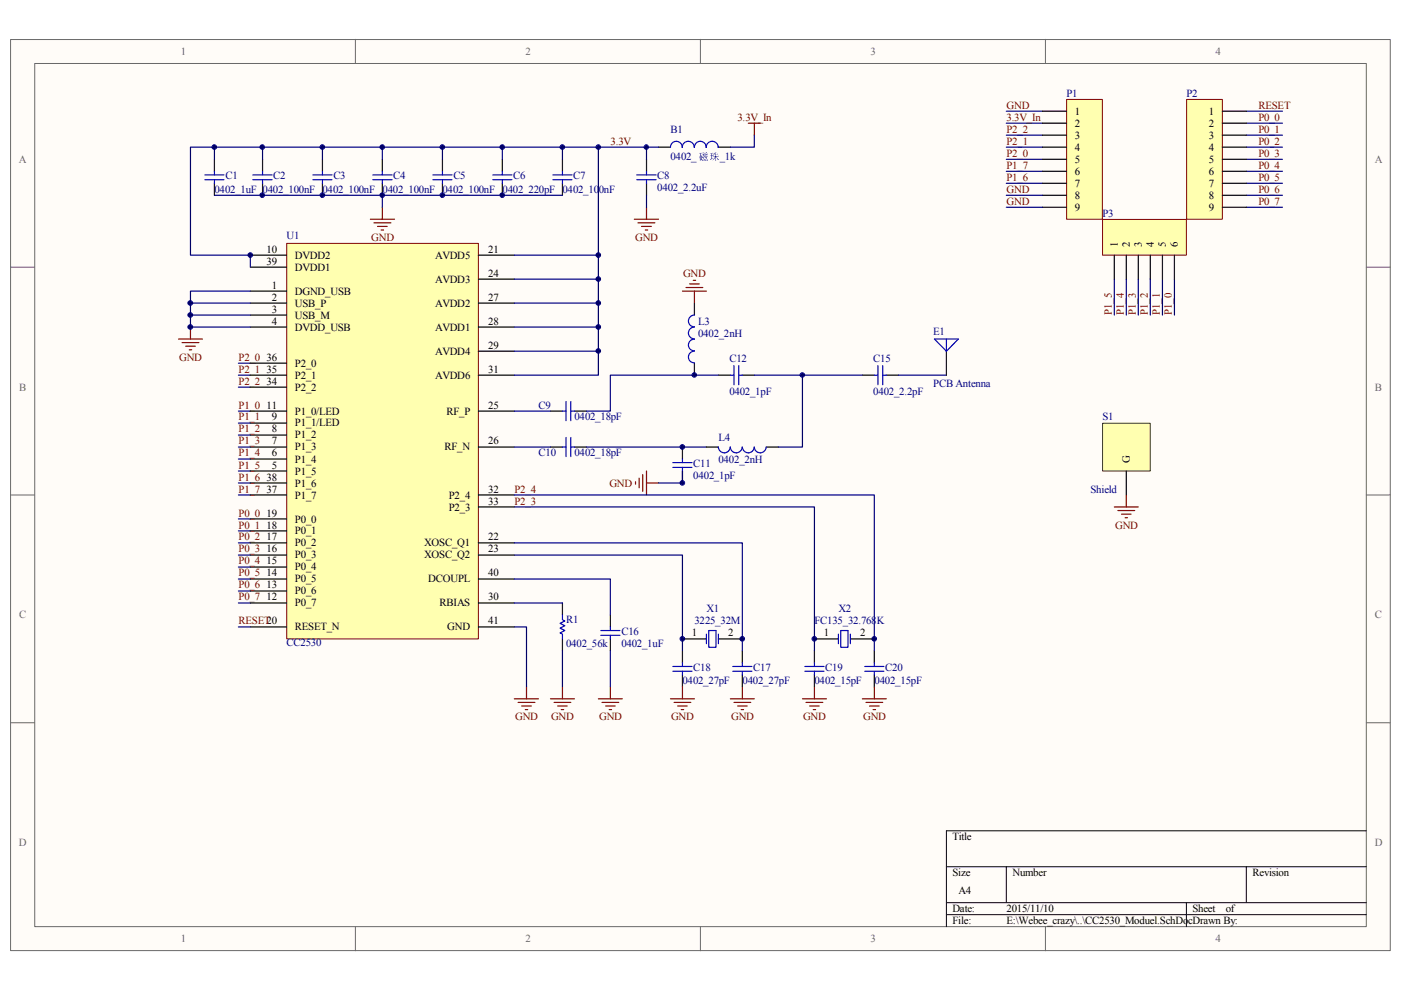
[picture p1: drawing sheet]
<svg xmlns="http://www.w3.org/2000/svg" width="297mm" height="210mm" viewBox="0 0 297 210" stroke-linecap="round" stroke-linejoin="round" font-family="sans-serif">
<path d="M2.3 8.4h292.5v193.1h-292.5z" fill="#fffcf8"/>
<path d="M2.2 8.4h292.6v193.1h-292.6z" fill="none" stroke="#696969" stroke-width=".21"/>
<path d="M7.4 13.5h282.3v183h-282.3z" fill="#fffcf8"/>
<g fill="none" stroke="#696969" stroke-width=".21">
<path d="M7.4 13.5h282.3v183h-282.3zM75.3 8.3v5.1M148.5 8.3v5.1M221.7 8.3v5.1M2.2 56.6h5.1M289.7 56.6h5.1M2.2 104.9h5.1M289.7 104.9h5.1M2.2 153.2h5.1M289.7 153.2h5.1M75.3 196.5v5.1M148.5 196.5v5.1"/>
<path d="M221.7 196.5v5.1"/>
</g>
<path d="M289.7 176.1h-89v20.4M200.7 183.8h89M200.7 191.4h89M200.7 193.9h89M213.4 183.8v7.6M251.5 191.4v5.1M264.2 183.8v7.6" fill="none" stroke="#000" stroke-width=".21"/>
<path d="M60.8 51.6h40.6v83.9h-40.6z" fill="#ffffb0"/>
<path d="M60.8 51.6h40.6v83.9h-40.6z" fill="none" stroke="#800000" stroke-width=".21"/>
<g fill="none" stroke="#000" stroke-width=".25">
<path d="M45.5 33.8v2.5M45.5 38.9v2.5M55.7 33.8v2.5M55.7 38.9v2.5M68.4 33.8v2.5M68.4 38.9v2.5M81.1 33.8v2.5M81.1 38.9v2.5M93.8 33.8v2.5M93.8 38.9v2.5M106.5 33.8v2.5M106.5 38.9v2.5"/>
<path d="M119.2 33.8v2.5M119.2 38.9v2.5M137.1 33.8v2.5M137.1 38.9v2.5M139.6 31.2h2.6M152.3 31.2h2.6M53.1 54.1h7.6M53.1 56.6h7.6M101.4 54.1h7.6M101.4 59.2h7.6M53.1 61.7h7.6M53.1 64.3h7.6"/>
<path d="M53.1 66.8h7.6M53.1 69.3h7.6M53.1 79.5h7.6M53.1 77h7.6M101.4 64.3h7.6M101.4 69.3h7.6M101.4 79.5h7.6M101.4 74.5h7.6M147.2 64.3v2.5M147.2 77v2.5M152.3 79.5h2.6M157.4 79.5h2.5"/>
<path d="M182.8 79.5h2.6M187.9 79.5h2.6M53.1 82.1h7.6M53.1 87.2h7.6M53.1 89.7h7.6M53.1 92.2h7.6M53.1 94.8h7.6M53.1 97.3h7.6M53.1 99.9h7.6M101.4 87.2h7.6M101.4 94.8h7.6M116.7 87.2h2.5"/>
<path d="M116.7 94.8h2.5M121.8 87.2h2.5M121.8 94.8h2.5M144.7 94.8v2.5M144.7 99.9v2.5M149.8 94.8h2.5M162.5 94.8h2.6M53.1 102.4h7.6M53.1 104.9h7.6M53.1 110h7.6M53.1 112.6h7.6M53.1 115.1h7.6"/>
<path d="M53.1 117.7h7.6M101.4 104.9h7.6M101.4 115.1h7.6M101.4 117.7h7.6M101.4 107.5h7.6M53.1 120.2h7.6M53.1 122.8h7.6M53.1 125.3h7.6M53.1 127.8h7.6M53.1 132.9h7.6M101.4 122.8h7.6M101.4 127.8h7.6"/>
<path d="M101.4 132.9h7.6M119.2 127.8v2.6M119.2 135.5v2.5M129.4 130.4v2.5M129.4 135.5v2.5M144.7 135.5h5.1M144.7 138v2.5M152.3 135.5h5.1M157.4 138v2.5M172.7 135.5h5.1M172.7 138v2.5M180.3 135.5h5.1"/>
<path d="M185.4 138v2.5M144.7 143.1v2.5M157.4 143.1v2.5M172.7 143.1v2.5M185.4 143.1v2.5"/>
</g>
<g fill="none" stroke="#00f" stroke-width=".25">
<path d="M43.4 38.1h4.1M43.4 37.1h4.1M45.5 36.3v.8M45.5 38.1v.8M53.6 38.1h4.1M53.6 37.1h4.1M55.7 36.3v.8M55.7 38.1v.8M66.3 38.1h4.1M66.3 37.1h4.1M68.4 36.3v.8M68.4 38.1v.8"/>
<path d="M79 38.1h4.1M79 37.1h4.1M81.1 36.3v.8M81.1 38.1v.8M91.8 38.1h4M91.8 37.1h4M93.8 36.3v.8M93.8 38.1v.8M104.5 38.1h4M104.5 37.1h4M106.5 36.3v.8M106.5 38.1v.8"/>
<path d="M117.2 38.1h4.1M117.2 37.1h4.1M119.2 36.3v.8M119.2 38.1v.8M135 38.1h4.1M135 37.1h4.1M137.1 36.3v.8M137.1 38.1v.8M147.2 31.2a1.27 1.27 0 0 0-1.3-1.2 1.27 1.27 0 0 0-1.3 1.2 1.25 1.25 0 0 0-1.2-1.2 1.25 1.25 0 0 0-1.2 1.2M152.3 31.2a1.27 1.27 0 0 0-1.3-1.2 1.27 1.27 0 0 0-1.3 1.2 1.25 1.25 0 0 0-1.2-1.2 1.25 1.25 0 0 0-1.3 1.2M147.2 74.5a1.23 1.23 0 0 0-1.2 1.2 1.23 1.23 0 0 0 1.2 1.2M147.2 71.9a1.23 1.23 0 0 0-1.2 1.3 1.23 1.23 0 0 0 1.2 1.2"/>
<path d="M147.2 69.3a1.26 1.26 0 0 0-1.2 1.3 1.23 1.23 0 0 0 1.2 1.2M147.2 66.8a1.25 1.25 0 0 0-1.2 1.3 1.25 1.25 0 0 0 1.2 1.2M154.9 79.5h.7M155.6 77.5v4.1M156.6 77.5v4.1M156.6 79.5h.8M185.4 79.5h.7M186.1 77.5v4.1M187.2 79.5h.7M187.2 77.5v4.1M119.2 87.2h.8M119.2 94.8h.8"/>
<path d="M120 85.1v4.1M120 92.8v4M121 85.1v4.1M121 92.8v4M121 87.2h.8M121 94.8h.8M142.7 98.1h4M142.7 99.1h4M144.7 97.3v.8M144.7 99.1v.8M152.3 94.8a1.27 1.27 0 0 0 1.3 1.2 1.27 1.27 0 0 0 1.3-1.2 1.27 1.27 0 0 0 1.2 1.2 1.27 1.27 0 0 0 1.3-1.2 1.27 1.27 0 0 0 1.3 1.2 1.27 1.27 0 0 0 1.2-1.2 1.25 1.25 0 0 0 1.3 1.2 1.25 1.25 0 0 0 1.2-1.2M119.2 130.4v1l.6 .3-1.1 .5 1.1 .5-1.1 .5 1.1 .5-1.1 .5 .5 .3v1"/>
<path d="M127.4 133.7h4M127.4 134.7h4M129.4 132.9v.8M129.4 134.7v.8M149.8 134.5v2M150.3 133.7h1.5v3.5h-1.5zM152.3 134.5v2M177.8 134.5v2M178.3 133.7h1.5v3.5h-1.5zM180.3 134.5v2M142.7 142.3h4M142.7 141.3h4"/>
<path d="M144.7 140.5v.8M144.7 142.3v.8M155.4 142.3h4M155.4 141.3h4M157.4 140.5v.8M157.4 142.3v.8M170.6 142.3h4.1M170.6 141.3h4.1M172.7 140.5v.8M172.7 142.3v.8M183.3 142.3h4.1M183.3 141.3h4.1"/>
<path d="M185.4 140.5v.8M185.4 142.3v.8"/>
</g>
<g fill="none" stroke="#000080" stroke-width=".25">
<path d="M45.5 31.2v2.6M55.7 31.2v2.6M68.4 31.2v2.6M81.1 31.2v2.6M93.8 31.2v2.6M106.5 31.2v2.6M119.2 31.2v2.6M126.9 31.2v22.9h-17.9M137.1 31.2v2.6M139.6 31.2h-99.2v22.9h12.7v2.5M159.9 28.7v2.5h-5M213.4 23.6h7.6"/>
<path d="M213.4 26.1h7.6M213.4 28.7h7.6M213.4 31.2h7.6M213.4 33.8h7.6M213.4 36.3h7.6M213.4 38.9h7.6M264.2 23.6h7.7M264.2 26.1h7.7M264.2 28.7h7.7M264.2 31.2h7.7M264.2 33.8h7.7M264.2 36.3h7.7"/>
<path d="M264.2 38.9h7.7M45.5 41.4h73.7M81.1 41.4v2.5M109 59.2h17.9v20.3h-17.9M126.9 54.1v5.1M137.1 41.4v2.5M236.3 59.2v7.6M238.8 59.2v7.6M241.3 59.2v7.6M243.9 59.2v7.6M246.5 59.2v7.6M249 59.2v7.6"/>
<path d="M264.2 41.4h7.7M264.2 43.9h7.7M40.4 64.3h12.7M40.4 66.8h12.7M50.5 79.5h2.6M50.5 77h2.6M53.1 61.7h-12.7v7.6h12.7M109 64.3h17.9M109 74.5h17.9M109 69.3h17.9M152.3 79.5h-22.9v7.7h-5.1M159.9 79.5h10.2v15.3h-5"/>
<path d="M170.1 79.5h12.7M190.5 79.5h10.2M50.5 87.2h2.6M50.5 94.8h2.6M50.5 82.1h2.6M50.5 89.7h2.6M50.5 92.2h2.6M50.5 97.3h2.6M50.5 99.9h2.6M109 87.2h7.7M109 94.8h7.7M124.3 94.8h25.5"/>
<path d="M144.7 99.9v2.5h-5.1M50.5 102.4h2.6M50.5 110h2.6M50.5 112.6h2.6M50.5 115.1h2.6M50.5 117.7h2.6M50.5 104.9h2.6M109 117.7h35.7v20.3M109 115.1h48.4v22.9M109 107.5h63.7v30.5M109 104.9h76.4v33.1M50.5 120.2h2.6"/>
<path d="M50.5 122.8h2.6M50.5 125.3h2.6M50.5 127.8h2.6M50.5 132.9h2.6M109 132.9h2.6v12.7M109 122.8h20.4v7.6M109 127.8h10.2M119.2 138v7.6M129.4 138v7.6"/>
</g>
<g fill="none" stroke="#800000" stroke-width=".25">
<path d="M158.7 26.1h2.5M159.9 26.1v2.6M78.5 46.5h5.1M79.3 47.2h3.6M80 48h2.1M80.8 48.8h.5M81.1 43.9v2.6M134.5 46.5h5.1M135.3 47.2h3.5M136 48h2.1M136.8 48.8h.5M137.1 43.9v2.6"/>
<path d="M147 59.4h.5M37.8 71.9h5.1M38.6 72.6h3.6M39.4 73.4h2M40.1 74.2h.5M40.4 69.3v2.6M144.7 61.7h5.1M145.5 61h3.5M146.2 60.2h2M147.2 61.7v2.6M137.1 99.9v5M134.7 102.2v.5"/>
<path d="M135.5 101.4v2M136.3 100.6v3.6M137.1 102.4h2.5M109 148.2h5.2M109.9 148.9h3.5M110.6 149.7h2M111.4 150.5h.5M111.6 145.6v2.6M116.7 148.2h5.1M117.5 148.9h3.5M118.2 149.7h2.1M119 150.5h.5"/>
<path d="M119.2 145.6v2.6M126.9 148.2h5M127.6 148.9h3.6M128.4 149.7h2M129.2 150.5h.5M129.4 145.6v2.6M142.2 148.2h5M142.9 148.9h3.6M143.7 149.7h2M144.4 150.5h.5M144.7 145.6v2.6M154.9 148.2h5"/>
<path d="M155.6 148.9h3.6M156.4 149.7h2M157.1 150.5h.5M157.4 145.6v2.6M170.1 148.2h5.1M170.9 148.9h3.6M171.7 149.7h2M172.4 150.5h.5M172.7 145.6v2.6M182.8 148.2h5.1M183.6 148.9h3.6M184.4 149.7h2"/>
<path d="M185.1 150.5h.5M185.4 145.6v2.6"/>
</g>
<path d="M226.2 21.1h7.5v25.4h-7.5z" fill="#ffffb0"/>
<path d="M226.1 21.1h7.6v25.4h-7.6z" fill="none" stroke="#800000" stroke-width=".21"/>
<path d="M221 23.6h5.1M221 26.1h5.1M221 28.7h5.1M221 31.2h5.1M221 33.8h5.1M221 36.3h5.1M221 38.9h5.1M221 41.4h5.1M221 43.9h5.1" fill="none" stroke="#000" stroke-width=".25"/>
<path d="M233.8 46.6h17.7v7.5h-17.7z" fill="#ffffb0"/>
<path d="M233.8 46.5h17.7v7.6h-17.7z" fill="none" stroke="#800000" stroke-width=".21"/>
<path d="M236.3 54.1v5.1M238.8 54.1v5.1M241.3 54.1v5.1M243.9 54.1v5.1M246.5 54.1v5.1M249 54.1v5.1" fill="none" stroke="#000" stroke-width=".25"/>
<path d="M251.6 21.1h7.6v25.4h-7.6z" fill="#ffffb0"/>
<path d="M251.6 21.1h7.6v25.4h-7.6z" fill="none" stroke="#800000" stroke-width=".21"/>
<path d="M259.2 23.6h5M259.2 26.1h5M259.2 28.7h5M259.2 31.2h5M259.2 33.8h5M259.2 36.3h5M259.2 38.9h5M259.2 41.4h5M259.2 43.9h5" fill="none" stroke="#000" stroke-width=".25"/>
<path d="M213.4 41.4h7.6M213.4 43.9h7.6" fill="none" stroke="#000080" stroke-width=".25"/>
<path d="M233.8 89.8h10.1v10.1h-10.1z" fill="#ffffb0"/>
<path d="M233.8 89.7h10.1v10.2h-10.1z" fill="none" stroke="#482904" stroke-width=".21"/>
<path d="M200.7 74.5v5M238.8 99.9v5" fill="none" stroke="#000" stroke-width=".25"/>
<path d="M236.3 107.5h5M237 108.2h3.6M237.8 109h2M238.5 109.8h.6M238.8 104.9v2.6" fill="none" stroke="#800000" stroke-width=".25"/>
<path d="M198.1 71.9h5.1l-2.5 2.6zM200.7 71.9v2.6" fill="none" stroke="#00f" stroke-width=".25"/>
<circle cx="40.4" cy="69.3" r=".49" fill="#000080"/>
<circle cx="40.4" cy="69.3" r=".49" fill="none" stroke="#000080" stroke-width=".21"/>
<circle cx="40.4" cy="66.8" r=".49" fill="#000080"/>
<circle cx="40.4" cy="66.8" r=".49" fill="none" stroke="#000080" stroke-width=".21"/>
<circle cx="40.4" cy="64.2" r=".49" fill="#000080"/>
<circle cx="40.4" cy="64.2" r=".49" fill="none" stroke="#000080" stroke-width=".21"/>
<circle cx="45.4" cy="31.2" r=".49" fill="#000080"/>
<circle cx="45.4" cy="31.2" r=".49" fill="none" stroke="#000080" stroke-width=".21"/>
<circle cx="53.1" cy="54.1" r=".49" fill="#000080"/>
<circle cx="53.1" cy="54.1" r=".49" fill="none" stroke="#000080" stroke-width=".21"/>
<circle cx="55.6" cy="41.4" r=".48" fill="#000080"/>
<circle cx="55.6" cy="41.4" r=".48" fill="none" stroke="#000080" stroke-width=".21"/>
<circle cx="55.6" cy="31.2" r=".48" fill="#000080"/>
<circle cx="55.6" cy="31.2" r=".48" fill="none" stroke="#000080" stroke-width=".21"/>
<circle cx="68.3" cy="41.4" r=".49" fill="#000080"/>
<circle cx="68.3" cy="41.4" r=".49" fill="none" stroke="#000080" stroke-width=".21"/>
<circle cx="68.3" cy="31.2" r=".49" fill="#000080"/>
<circle cx="68.3" cy="31.2" r=".49" fill="none" stroke="#000080" stroke-width=".21"/>
<circle cx="81" cy="41.4" r=".48" fill="#000080"/>
<circle cx="81" cy="41.4" r=".48" fill="none" stroke="#000080" stroke-width=".21"/>
<circle cx="81" cy="31.2" r=".48" fill="#000080"/>
<circle cx="81" cy="31.2" r=".48" fill="none" stroke="#000080" stroke-width=".21"/>
<circle cx="93.8" cy="41.4" r=".49" fill="#000080"/>
<circle cx="93.8" cy="41.4" r=".49" fill="none" stroke="#000080" stroke-width=".21"/>
<circle cx="93.8" cy="31.2" r=".49" fill="#000080"/>
<circle cx="93.8" cy="31.2" r=".49" fill="none" stroke="#000080" stroke-width=".21"/>
<circle cx="106.5" cy="41.4" r=".48" fill="#000080"/>
<circle cx="106.5" cy="41.4" r=".48" fill="none" stroke="#000080" stroke-width=".21"/>
<circle cx="106.5" cy="31.2" r=".48" fill="#000080"/>
<circle cx="106.5" cy="31.2" r=".48" fill="none" stroke="#000080" stroke-width=".21"/>
<circle cx="119.2" cy="31.2" r=".49" fill="#000080"/>
<circle cx="119.2" cy="31.2" r=".49" fill="none" stroke="#000080" stroke-width=".21"/>
<circle cx="126.9" cy="74.4" r=".48" fill="#000080"/>
<circle cx="126.9" cy="74.4" r=".48" fill="none" stroke="#000080" stroke-width=".21"/>
<circle cx="126.8" cy="69.3" r=".49" fill="#000080"/>
<circle cx="126.8" cy="69.3" r=".49" fill="none" stroke="#000080" stroke-width=".21"/>
<circle cx="126.8" cy="64.2" r=".49" fill="#000080"/>
<circle cx="126.8" cy="64.2" r=".49" fill="none" stroke="#000080" stroke-width=".21"/>
<circle cx="126.8" cy="59.2" r=".49" fill="#000080"/>
<circle cx="126.8" cy="59.2" r=".49" fill="none" stroke="#000080" stroke-width=".21"/>
<circle cx="126.8" cy="54.1" r=".49" fill="#000080"/>
<circle cx="126.8" cy="54.1" r=".49" fill="none" stroke="#000080" stroke-width=".21"/>
<circle cx="126.9" cy="31.2" r=".48" fill="#000080"/>
<circle cx="126.9" cy="31.2" r=".48" fill="none" stroke="#000080" stroke-width=".21"/>
<circle cx="137" cy="31.2" r=".47" fill="#000080"/>
<circle cx="137" cy="31.2" r=".47" fill="none" stroke="#000080" stroke-width=".21"/>
<circle cx="144.7" cy="135.4" r=".49" fill="#000080"/>
<circle cx="144.7" cy="135.4" r=".49" fill="none" stroke="#000080" stroke-width=".21"/>
<circle cx="144.7" cy="102.4" r=".49" fill="#000080"/>
<circle cx="144.7" cy="102.4" r=".49" fill="none" stroke="#000080" stroke-width=".21"/>
<circle cx="144.7" cy="94.8" r=".49" fill="#000080"/>
<circle cx="144.7" cy="94.8" r=".49" fill="none" stroke="#000080" stroke-width=".21"/>
<circle cx="147.2" cy="79.5" r=".48" fill="#000080"/>
<circle cx="147.2" cy="79.5" r=".48" fill="none" stroke="#000080" stroke-width=".21"/>
<circle cx="157.4" cy="135.4" r=".49" fill="#000080"/>
<circle cx="157.4" cy="135.4" r=".49" fill="none" stroke="#000080" stroke-width=".21"/>
<circle cx="170.1" cy="79.5" r=".48" fill="#000080"/>
<circle cx="170.1" cy="79.5" r=".48" fill="none" stroke="#000080" stroke-width=".21"/>
<circle cx="172.6" cy="135.4" r=".49" fill="#000080"/>
<circle cx="172.6" cy="135.4" r=".49" fill="none" stroke="#000080" stroke-width=".21"/>
<circle cx="185.4" cy="135.4" r=".49" fill="#000080"/>
<circle cx="185.4" cy="135.4" r=".49" fill="none" stroke="#000080" stroke-width=".21"/>
<g font-size="2.3" fill="#696969">
<text x="38.3" y="11.6">1</text>
<text x="111.4" y="11.6">2</text>
<text x="184.6" y="11.6">3</text>
<text x="257.7" y="11.6">4</text>
<text x="4" y="34.5">A</text>
<text x="291.5" y="34.5">A</text>
<text x="4.1" y="82.8">B</text>
<text x="291.5" y="82.8">B</text>
<text x="4.1" y="131.1">C</text>
<text x="291.5" y="131.1">C</text>
<text x="4" y="179.4">D</text>
<text x="291.5" y="179.4">D</text>
<text x="38.3" y="199.8">1</text>
<text x="111.4" y="199.8">2</text>
<text x="184.6" y="199.8">3</text>
<text x="257.7" y="199.8">4</text>
</g>
<g font-size="2.3" fill="#800000">
<text x="213.4" y="23.1">GND</text>
<text x="266.8" y="23.1">RESET</text>
<text x="156.4" y="25.6">3.3V_In</text>
<text x="213.4" y="25.6">3.3V_In</text>
<text x="213.4" y="28.2">P2_2</text>
<text x="266.8" y="25.6">P0_0</text>
<text x="266.8" y="28.2">P0_1</text>
<text x="129.5" y="30.7">3.3V</text>
<text x="213.4" y="35.8">P1_7</text>
<text x="213.4" y="33.2">P2_0</text>
<text x="213.4" y="30.7">P2_1</text>
<text x="266.8" y="30.7">P0_2</text>
<text x="266.8" y="33.2">P0_3</text>
<text x="266.8" y="35.8">P0_4</text>
<text x="213.4" y="38.3">P1_6</text>
<text x="213.4" y="40.9">GND</text>
<text x="266.8" y="38.3">P0_5</text>
<text x="266.8" y="40.9">P0_6</text>
<text x="213.4" y="43.4">GND</text>
<text x="266.8" y="43.4">P0_7</text>
<text x="78.7" y="51">GND</text>
<text x="134.7" y="51">GND</text>
<text x="144.8" y="58.7">GND</text>
<text x="235.8" y="66.8" transform="rotate(-90 235.8 66.8)">P1_5</text>
<text x="238.3" y="66.8" transform="rotate(-90 238.3 66.8)">P1_4</text>
<text x="240.8" y="66.8" transform="rotate(-90 240.8 66.8)">P1_3</text>
<text x="243.4" y="66.8" transform="rotate(-90 243.4 66.8)">P1_2</text>
<text x="245.9" y="66.8" transform="rotate(-90 245.9 66.8)">P1_1</text>
<text x="248.5" y="66.8" transform="rotate(-90 248.5 66.8)">P1_0</text>
<text x="38" y="76.5">GND</text>
<text x="50.6" y="76.5">P2_0</text>
<text x="50.6" y="79">P2_1</text>
<text x="50.6" y="81.5">P2_2</text>
<text x="50.6" y="86.6">P1_0</text>
<text x="50.6" y="89.2">P1_1</text>
<text x="50.6" y="91.7">P1_2</text>
<text x="50.6" y="94.2">P1_3</text>
<text x="50.6" y="96.8">P1_4</text>
<text x="50.6" y="99.4">P1_5</text>
<text x="50.6" y="101.9">P1_6</text>
<text x="50.6" y="104.4">P1_7</text>
<text x="109.1" y="104.4">P2_4</text>
<text x="109.1" y="107">P2_3</text>
<text x="129.2" y="103.2">GND</text>
<text x="50.6" y="109.5">P0_0</text>
<text x="50.6" y="112.1">P0_1</text>
<text x="236.4" y="112.1">GND</text>
<text x="50.6" y="114.6">P0_2</text>
<text x="50.6" y="117.1">P0_3</text>
<text x="50.6" y="119.7">P0_4</text>
<text x="50.6" y="122.2">P0_5</text>
<text x="50.6" y="124.8">P0_6</text>
<text x="50.6" y="127.3">P0_7</text>
<text x="50.6" y="132.4">RESET20</text>
<text x="109.2" y="152.7">GND</text>
<text x="116.8" y="152.7">GND</text>
<text x="127" y="152.7">GND</text>
<text x="142.3" y="152.7">GND</text>
<text x="155" y="152.7">GND</text>
<text x="170.3" y="152.7">GND</text>
<text x="183" y="152.7">GND</text>
</g>
<g font-size="2.3" fill="#000080">
<text x="226.1" y="20.5">P1</text>
<text x="251.5" y="20.5">P2</text>
<text x="142.2" y="28.2">B1</text>
<text x="142.2" y="34">0402_ 磁磁_1k</text>
<text x="45.5" y="40.9">0402_1uF</text>
<text x="47.8" y="38.1">C1</text>
<text x="55.7" y="40.9">0402_100nF</text>
<text x="58" y="38.1">C2</text>
<text x="68.4" y="40.9">0402_100nF</text>
<text x="70.7" y="38.1">C3</text>
<text x="81.1" y="40.9">0402_100nF</text>
<text x="83.4" y="38.1">C4</text>
<text x="93.8" y="40.9">0402_100nF</text>
<text x="96.1" y="38.1">C5</text>
<text x="106.5" y="40.9">0402_220pF</text>
<text x="108.8" y="38.1">C6</text>
<text x="119.2" y="40.9">0402_100nF</text>
<text x="121.5" y="38.1">C7</text>
<text x="139.4" y="40.6">0402_2.2uF</text>
<text x="139.4" y="38.1">C8</text>
<text x="233.8" y="45.9">P3</text>
<text x="60.7" y="50.8">U1</text>
<text x="148" y="71.4">0402_2nH</text>
<text x="148" y="68.8">L3</text>
<text x="197.9" y="71.1">E1</text>
<text x="154.6" y="76.7">C12</text>
<text x="185.2" y="76.7">C15</text>
<text x="154.6" y="83.8">0402_1pF</text>
<text x="185.2" y="83.8">0402_2.2pF</text>
<text x="197.9" y="82">PCB Antenna</text>
<text x="114.2" y="86.6">C9</text>
<text x="121.8" y="89.2">0402_18pF</text>
<text x="233.8" y="89.2">S1</text>
<text x="152.4" y="93.5">L4</text>
<text x="114.2" y="96.8">C10</text>
<text x="121.8" y="96.8">0402_18pF</text>
<text x="147" y="101.6">0402_1pF</text>
<text x="147" y="99.1">C11</text>
<text x="152.4" y="98.1">0402_2nH</text>
<text x="231.2" y="104.4">Shield</text>
<text x="149.8" y="129.8">X1</text>
<text x="177.8" y="129.8">X2</text>
<text x="60.7" y="136.9">CC2530</text>
<text x="120" y="137.2">0402_56k</text>
<text x="120" y="132.1">R1</text>
<text x="131.7" y="137.2">0402_1uF</text>
<text x="131.7" y="134.7">C16</text>
<text x="147.2" y="132.4">3225_32M</text>
<text x="172.7" y="132.4">FC135_32.768K</text>
<text x="147" y="142.3">C18</text>
<text x="159.7" y="142.3">C17</text>
<text x="175" y="142.3">C19</text>
<text x="187.7" y="142.3">C20</text>
<text x="144.7" y="145.1">0402_27pF</text>
<text x="157.4" y="145.1">0402_27pF</text>
<text x="172.7" y="145.1">0402_15pF</text>
<text x="185.4" y="145.1">0402_15pF</text>
</g>
<g font-size="2.3">
<text x="227.9" y="24.3">1</text>
<text x="227.9" y="26.9">2</text>
<text x="227.9" y="29.4">3</text>
<text x="256.3" y="24.3">1</text>
<text x="256.3" y="26.9">2</text>
<text x="256.3" y="29.4">3</text>
<text x="227.9" y="32">4</text>
<text x="227.9" y="34.5">5</text>
<text x="256.3" y="32">4</text>
<text x="256.3" y="34.5">5</text>
<text x="227.9" y="37">6</text>
<text x="227.9" y="39.6">7</text>
<text x="256.3" y="37">6</text>
<text x="256.3" y="39.6">7</text>
<text x="227.9" y="42.1">8</text>
<text x="227.9" y="44.7">9</text>
<text x="256.3" y="42.1">8</text>
<text x="256.3" y="44.7">9</text>
<text x="56.5" y="53.6">10</text>
<text x="103.5" y="53.6">21</text>
<text x="237" y="52.3" transform="rotate(-90 237 52.3)">1</text>
<text x="239.6" y="52.3" transform="rotate(-90 239.6 52.3)">2</text>
<text x="242.1" y="52.3" transform="rotate(-90 242.1 52.3)">3</text>
<text x="244.6" y="52.3" transform="rotate(-90 244.6 52.3)">4</text>
<text x="247.2" y="52.3" transform="rotate(-90 247.2 52.3)">5</text>
<text x="249.7" y="52.3" transform="rotate(-90 249.7 52.3)">6</text>
<text x="56.5" y="56.1">39</text>
<text x="62.5" y="54.8">DVDD2</text>
<text x="62.5" y="57.4">DVDD1</text>
<text x="92.2" y="54.8">AVDD5</text>
<text x="92.2" y="59.9">AVDD3</text>
<text x="103.5" y="58.7">24</text>
<text x="57.6" y="61.2">1</text>
<text x="57.6" y="63.8">2</text>
<text x="62.5" y="62.5">DGND_USB</text>
<text x="62.5" y="65">USB_P</text>
<text x="92.2" y="65">AVDD2</text>
<text x="103.5" y="63.8">27</text>
<text x="57.6" y="66.3">3</text>
<text x="57.6" y="68.8">4</text>
<text x="62.5" y="67.6">USB_M</text>
<text x="62.5" y="70.1">DVDD_USB</text>
<text x="92.2" y="70.1">AVDD1</text>
<text x="103.5" y="68.8">28</text>
<text x="56.5" y="76.5">36</text>
<text x="62.5" y="77.7">P2_0</text>
<text x="92.2" y="75.2">AVDD4</text>
<text x="103.5" y="73.9">29</text>
<text x="56.5" y="81.5">34</text>
<text x="56.5" y="79">35</text>
<text x="62.5" y="82.8">P2_2</text>
<text x="62.5" y="80.3">P2_1</text>
<text x="92.2" y="80.3">AVDD6</text>
<text x="103.5" y="79">31</text>
<text x="56.5" y="86.6">11</text>
<text x="57.6" y="89.2">9</text>
<text x="62.5" y="87.9">P1_0/LED</text>
<text x="94.7" y="87.9">RF_P</text>
<text x="103.5" y="86.6">25</text>
<text x="57.6" y="91.7">8</text>
<text x="57.6" y="94.2">7</text>
<text x="62.5" y="90.4">P1_1/LED</text>
<text x="62.5" y="93">P1_2</text>
<text x="62.5" y="95.5">P1_3</text>
<text x="94.3" y="95.5">RF_N</text>
<text x="103.5" y="94.2">26</text>
<text x="56.5" y="101.9">38</text>
<text x="57.6" y="96.8">6</text>
<text x="57.6" y="99.4">5</text>
<text x="62.5" y="98.1">P1_4</text>
<text x="62.5" y="100.6">P1_5</text>
<text x="239.6" y="98.1" transform="rotate(-90 239.6 98.1)">G</text>
<text x="56.5" y="104.4">37</text>
<text x="62.5" y="103.2">P1_6</text>
<text x="62.5" y="105.7">P1_7</text>
<text x="95.2" y="105.7">P2_4</text>
<text x="103.5" y="104.4">32</text>
<text x="103.5" y="107">33</text>
<text x="56.5" y="109.5">19</text>
<text x="56.5" y="112.1">18</text>
<text x="62.5" y="110.8">P0_0</text>
<text x="62.5" y="113.3">P0_1</text>
<text x="95.2" y="108.2">P2_3</text>
<text x="56.5" y="114.6">17</text>
<text x="56.5" y="117.1">16</text>
<text x="56.5" y="119.7">15</text>
<text x="62.5" y="115.9">P0_2</text>
<text x="62.5" y="118.4">P0_3</text>
<text x="89.9" y="115.9">XOSC_Q1</text>
<text x="89.9" y="118.4">XOSC_Q2</text>
<text x="103.5" y="114.6">22</text>
<text x="103.5" y="117.1">23</text>
<text x="56.5" y="122.2">14</text>
<text x="56.5" y="124.8">13</text>
<text x="62.5" y="120.9">P0_4</text>
<text x="62.5" y="123.5">P0_5</text>
<text x="90.8" y="123.5">DCOUPL</text>
<text x="103.5" y="122.2">40</text>
<text x="56.5" y="127.3">12</text>
<text x="62.5" y="126">P0_6</text>
<text x="62.5" y="128.6">P0_7</text>
<text x="93.2" y="128.6">RBIAS</text>
<text x="103.5" y="127.3">30</text>
<text x="62.5" y="133.6">RESET_N</text>
<text x="94.8" y="133.6">GND</text>
<text x="103.5" y="132.4">41</text>
<text x="146.7" y="134.9">1</text>
<text x="154.4" y="134.9">2</text>
<text x="174.7" y="134.9">1</text>
<text x="182.4" y="134.9">2</text>
<text x="201.9" y="178.1">Title</text>
<text x="201.9" y="185.8">Size</text>
<text x="214.7" y="185.8">Number</text>
<text x="265.6" y="185.8">Revision</text>
<text x="203.2" y="189.6">A4</text>
<text x="201.9" y="193.4">Date:</text>
<text x="201.9" y="196">File:</text>
<text x="213.4" y="193.4">2015/11/10</text>
<text x="213.4" y="196">E:\Webee_crazy\..\CC2530_Moduel.SchDocDrawn By:</text>
<text x="252.8" y="193.4">Sheet</text>
<text x="259.9" y="193.4">of</text>
</g>
</svg>
